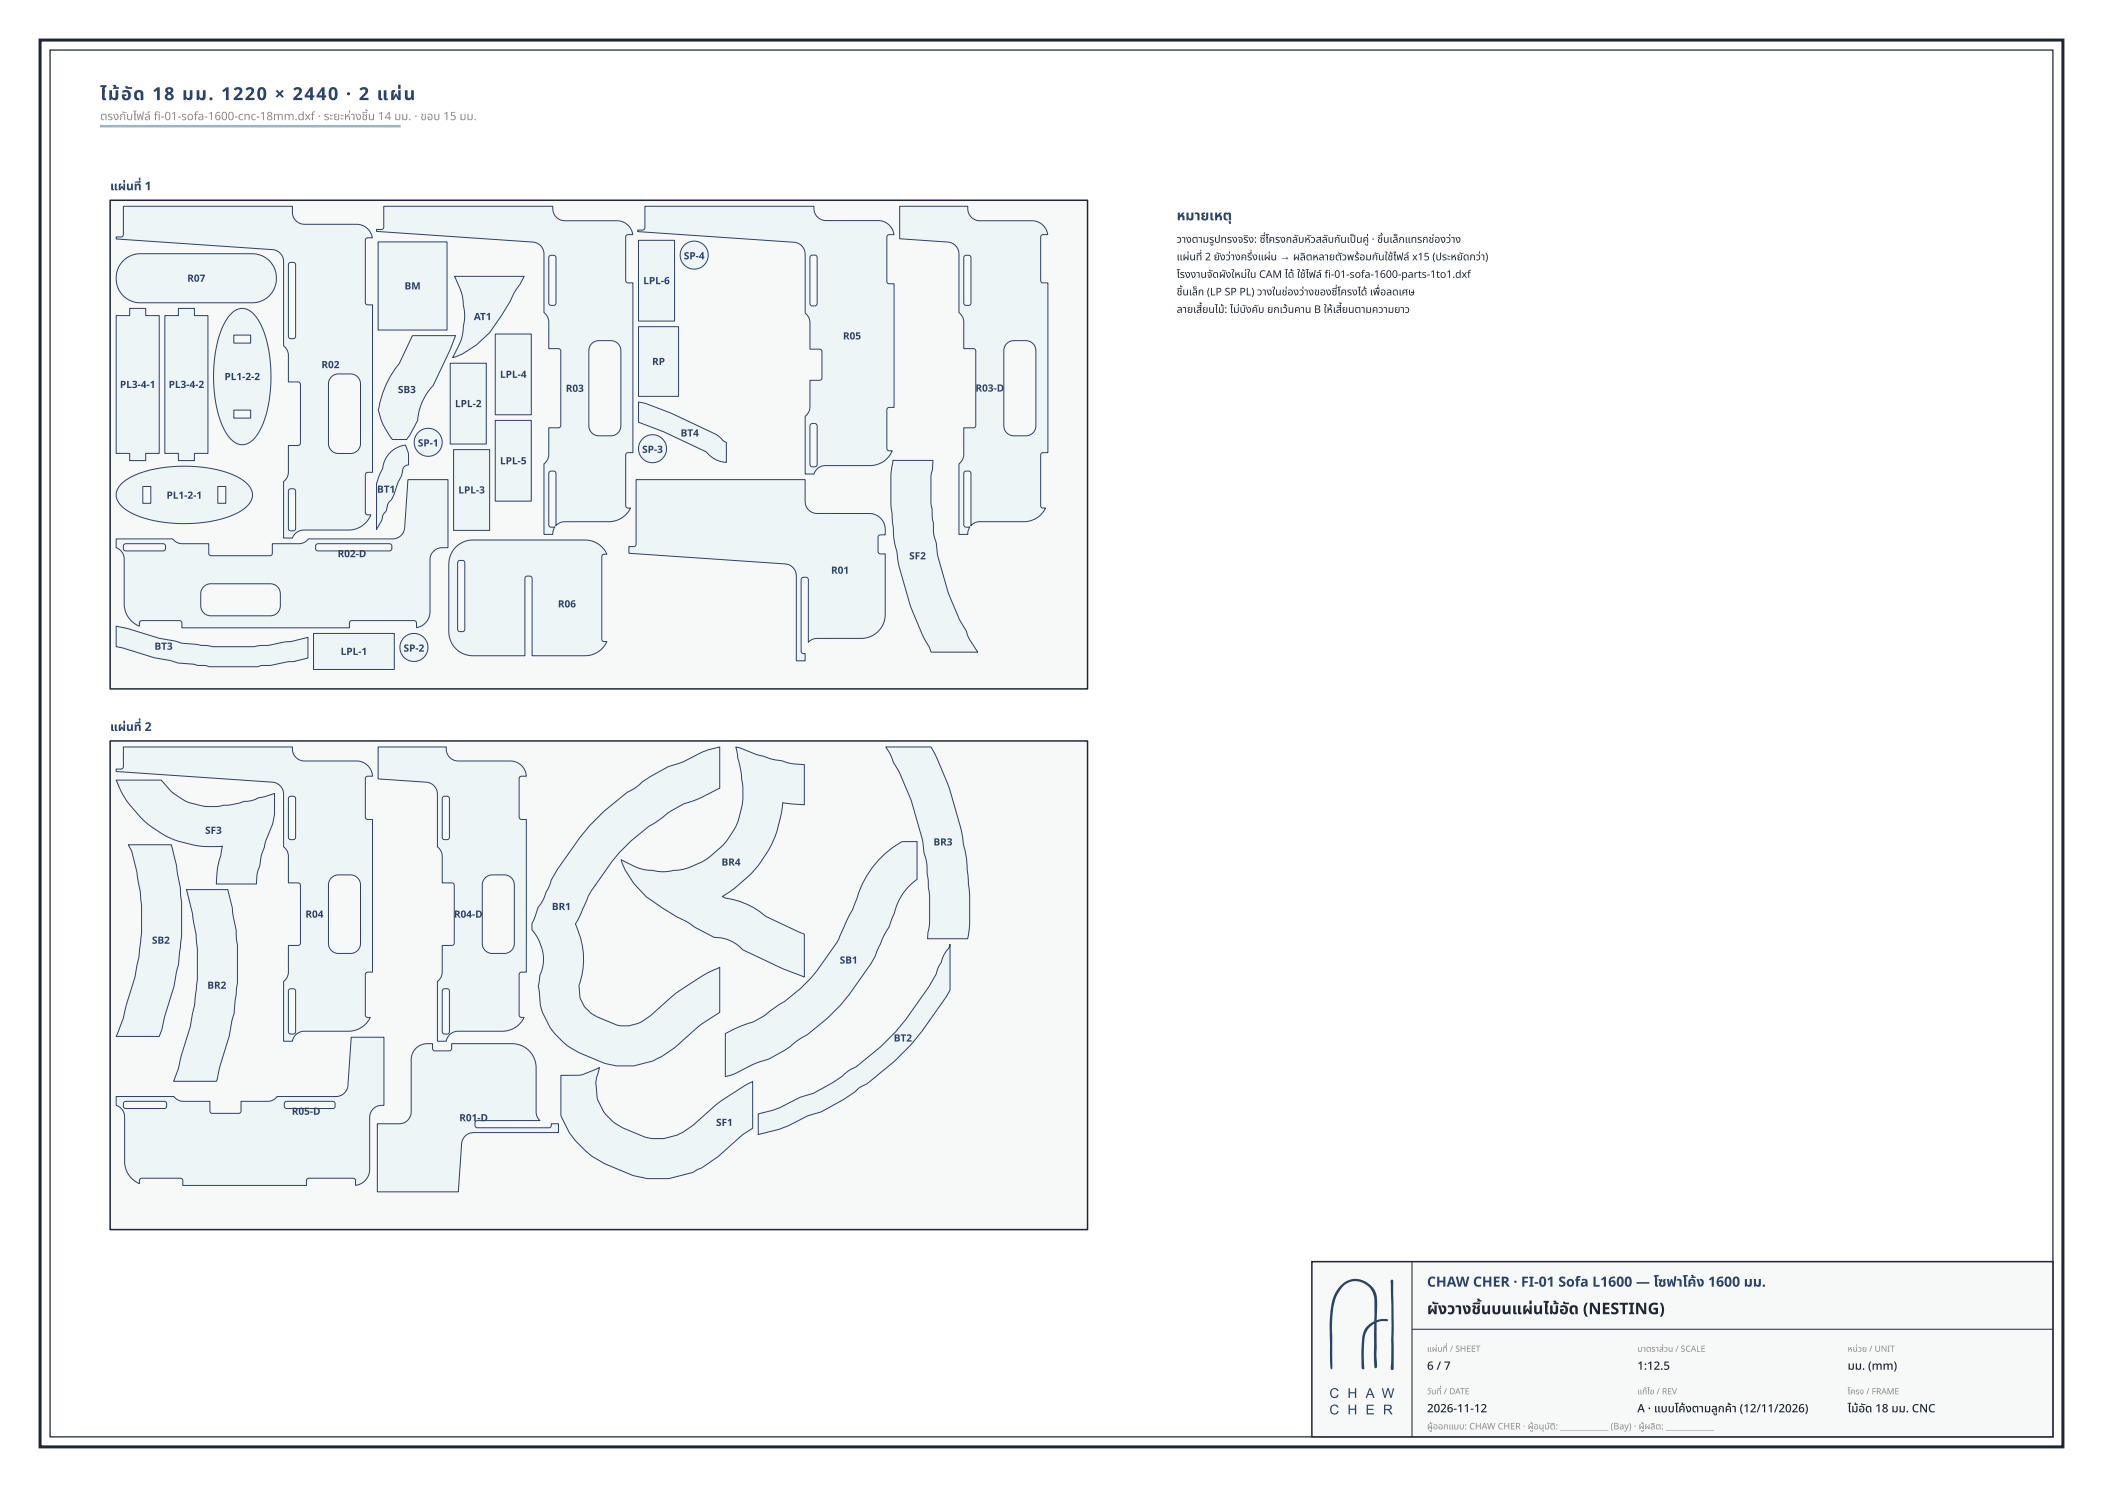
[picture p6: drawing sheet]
<svg xmlns="http://www.w3.org/2000/svg" width="420mm" height="297mm" viewBox="0 0 420 297" stroke-linecap="round" stroke-linejoin="round" font-family="sans-serif">
<path d="M8 8h404v281h-404z" fill="none" stroke="#1e2733" stroke-width=".6"/>
<path d="M10 10h400v277h-400z" fill="none" stroke="#1e2733" stroke-width=".25"/>
<path d="M262 252h148v35h-148z" fill="#f7f8f8"/>
<path d="M262 252h148v35h-148z" fill="none" stroke="#1e2733" stroke-width=".3"/>
<g fill="#2b4368">
<path d="M267.9 256.7a4.3 4.3 0 0 1 4.6-.8 4.3 4.3 0 0 1 2.5 4v3.8a3.3 3.3 0 0 1 2.2-.1v.1a.97 .97 0 0 1-1 .2l-1.3 .3 .1 8a.77 .77 0 0 1-.3 1.1l-.2-.3-.1-1.6v-7a4.2 4.2 0 0 0-2 4.1v4.3a.51 .51 0 0 1-.1 .7h-.2a4.8 4.8 0 0 1-.2-2.5v-2.1a5.2 5.2 0 0 1 1.6-4.4l.5-.4a.56 .56 0 0 0 .5-.8v-2.9a3.8 3.8 0 0 0-1.9-3.9 3.8 3.8 0 0 0-4.3 .4l-.3 .3a10 10 0 0 0-1.9 6.7v9l-.2 .6a1.86 1.86 0 0 1-.3-1.6l-.1-7.6 .4-3.8a7 7 0 0 1 2-3.8z"/>
<path d="M277.8 255.7l.1-.1a.34 .34 0 0 1 .4 .2 .34 .34 0 0 1 0 .4v16.6a.57 .57 0 0 1-.3 .8 .48 .48 0 0 1-.2-.7l.1-8-.2-8.9z"/>
<path d="M265.9 277.5l.4-.2a.79 .79 0 0 1 1 .5l-.2 .1a.65 .65 0 0 0-.9-.3 .65 .65 0 0 0-.3 .9 .59 .59 0 0 0 .6 .5 .59 .59 0 0 0 .6-.5l.3 .1a.91 .91 0 0 1-1.3 .6 .91 .91 0 0 1-.4-1.3z"/>
<path d="M269.3 277.3h.3v.8h1v-.8h.3v1.9h-.3v-.9h-1v.9h-.3z"/>
<path d="M276 277.3h.2l.4 1.6 .5-1.6h.3l.4 1.6 .4-1.6h.3l-.6 1.9h-.2l-.5-1.7-.5 1.7h-.2z"/>
<path d="M265.9 280.8l.4-.2a.79 .79 0 0 1 1 .5l-.2 .1a.65 .65 0 0 0-.9-.3 .65 .65 0 0 0-.3 .9 .59 .59 0 0 0 .6 .5 .59 .59 0 0 0 .6-.5l.3 .1a.91 .91 0 0 1-1.3 .6 .91 .91 0 0 1-.4-1.3z"/>
<path d="M269.3 280.6h.3v.8h1v-.8h.3v1.9h-.3v-.9h-1v.9h-.3z"/>
<path d="M272.9 280.6h1.4v.2h-1.1v.6h1.1v.2h-1.1v.7h1.2v.2h-1.5z"/>
<path d="M273.6 277.5l-.3 .9h.6zM273.5 277.3h.2l.8 1.9h-.2l-.3-.6h-.8l-.2 .6h-.3z"/>
<path d="M276.7 280.8v.6l.9-.1 .1-.4-.2-.1zM276.4 280.6h.9a.54 .54 0 0 1 .7 .4 .54 .54 0 0 1-.6 .6l.7 .9h-.3l-.5-.7-.3-.1h-.3v.8h-.3z"/>
</g>
<path d="M282 252v35M282 265.5h128" fill="none" stroke="#1e2733" stroke-width=".2"/>
<path d="M20 25.2h60" fill="none" stroke="#83b7bf" stroke-width=".5"/>
<path d="M22 40h195.2v97.6h-195.2z" fill-rule="evenodd" fill="#f7f8f8"/>
<path d="M22 40h195.2v97.6h-195.2z" fill="none" stroke="#1e2733" stroke-width=".3"/>
<path d="M24.6 41.2v5.8l-.3 .3h-1.1v.4l31.3 2.2a2.41 2.41 0 0 1 2.1 2.3v16.9a2.37 2.37 0 0 1 1 1.9v5.3h2.1l.3 .4v11.9l-.4 .4h-2v5.3a2.37 2.37 0 0 1-1 1.9v11.3h1.8a2.4 2.4 0 0 1 2.3-1.6h8.9a4.8 4.8 0 0 0 4.5-3.1h-.8l-.3-.4v-7.7l.3-.3 1.1-.1v-33.4h-1.1l-.3-.4v-12.6l.3-.4h1.1a3.2 3.2 0 0 0-3.2-2.7h-10.4a2.42 2.42 0 0 1-2.4-2.4v-1.2zM57.7 97.8l.9-.2 .3 .1 .1 .3v7.6l-.1 .3-.3 .1h-.7l-.3-.4v-7.6zM66.2 75.3a1.98 1.98 0 0 1 1.4-.6h2.4a2 2 0 0 1 2 2v11.9a2 2 0 0 1-2 2h-2.4a2 2 0 0 1-2-2v-11.9a1.94 1.94 0 0 1 .6-1.4zM57.7 52.6l.9-.2 .4 .4v14.4l-.1 .3-.3 .2-.7-.1-.3-.4v-14.3z" fill-rule="evenodd" fill="#eef5f6"/>
<path d="M24.6 41.2h33.8v1.2a2.42 2.42 0 0 0 2.4 2.4h10.4a3.2 3.2 0 0 1 3.2 2.7h-1.1l-.3 .4v12.6l.3 .4h1.1v33.4l-1.1 .1-.3 .3v7.7l.3 .4h.8a4.8 4.8 0 0 1-4.5 3.1h-8.9a2.41 2.41 0 0 0-2.3 1.6h-1.8v-11.3a2.37 2.37 0 0 0 1-1.9v-5.3h2l.4-.4v-11.9l-.3-.4h-2.1v-5.3a2.37 2.37 0 0 0-1-1.9v-16.9a2.41 2.41 0 0 0-2.1-2.3l-31.3-2.2v-.4h1.1l.3-.3zM57.7 52.6l.9-.2 .4 .4v14.4l-.1 .3-.3 .2-.7-.1-.3-.4v-14.3zM66.2 75.3a1.98 1.98 0 0 1 1.4-.6h2.4a2 2 0 0 1 2 2v11.9a2 2 0 0 1-2 2h-2.4a2 2 0 0 1-2-2v-11.9a1.94 1.94 0 0 1 .6-1.4zM57.7 97.8l.9-.2 .3 .1 .1 .3v7.6l-.1 .3-.3 .1h-.7l-.3-.4v-7.6z" fill="none" stroke="#2b4368" stroke-width=".2"/>
<path d="M76.6 41.2v4.3l-.3 .3h-1.1v.4l31.2 2.2a2.38 2.38 0 0 1 2.2 2.2v11.8a2.37 2.37 0 0 1 1 2v5.2h2l.4 .5v14.9l-.4 .4h-2v5.3a2.37 2.37 0 0 1-1 1.9v14.1h1.8v-.6l.4-.9-.9 .1-.3-.4v-10.4l.1-.2 .4-.2h.6l.3 .4v10.5a2.38 2.38 0 0 1 1.7-.8h8.9a4.8 4.8 0 0 0 4.3-2.7l-.7-.1-.2-.4v-10.2l.3-.4h1.1v-33.9h-1l-.4-.4v-8.8l.3-.4h1.1a3.2 3.2 0 0 0-3.2-2.8h-10.4a2.41 2.41 0 0 1-2.4-2.3v-.6zM118.2 68.6a1.98 1.98 0 0 1 1.4-.6h2.4a2 2 0 0 1 2 2.1v14.9a2 2 0 0 1-2 2h-2.4a2.01 2.01 0 0 1-2-2v-14.9a1.99 1.99 0 0 1 .6-1.5zM109.7 51.1l.3-.1h.6l.3 .2 .1 .2v9.2l-.1 .2-.3 .2h-.7l-.3-.5v-9.1z" fill-rule="evenodd" fill="#eef5f6"/>
<path d="M76.6 41.2h33.8a2.48 2.48 0 0 0 1.8 2.8l11 .1a3.2 3.2 0 0 1 3.2 2.8h-1.1l-.3 .4v8.8l.4 .4h1v33.9h-1.1l-.3 .4v10.2l.2 .4 .7 .1a4.8 4.8 0 0 1-4.3 2.7h-8.9a2.43 2.43 0 0 0-1.7 .8v-10.5l-.3-.4h-.6l-.4 .2-.1 .2v10.4l.3 .4 .9-.1-.4 .9v.6h-1.8v-14.1a2.37 2.37 0 0 0 1-1.9v-5.3h2l.4-.4v-14.9l-.4-.5h-2v-5.4a2.39 2.39 0 0 0-1-1.8v-11.8a2.4 2.4 0 0 0-2.2-2.2l-31.2-2.2v-.4h1.1l.3-.3zM109.7 51.1l.3-.1h.6l.3 .2 .1 .2v9.2l-.1 .2-.3 .2h-.7l-.3-.5v-9.1zM118.2 68.6a1.98 1.98 0 0 1 1.4-.6h2.4a2 2 0 0 1 2 2.1v14.9a2 2 0 0 1-2 2h-2.4a2.01 2.01 0 0 1-2-2v-14.9a1.99 1.99 0 0 1 .6-1.5z" fill="none" stroke="#2b4368" stroke-width=".2"/>
<path d="M128.8 41.2v4.4l-.4 .3-1 .1v.3l31.2 2.1a2.4 2.4 0 0 1 2.2 2.4v11.7a2.37 2.37 0 0 1 1 2v5.2l2 .1 .4 .4-.1 5.5-.4 .3h-1.9v5.4a2.39 2.39 0 0 1-1 1.8v11.5h1.8l.3-.7 .5-.5 1.2-.5h9.2a4.8 4.8 0 0 0 4.4-3h-.8l-.3-.4v-7.8l.4-.4h1.1v-24.7h-1.1l-.4-.4v-9l.4-.4h1a3.2 3.2 0 0 0-3.1-2.8h-10.4a2.46 2.46 0 0 1-2.4-2.9zM161.9 84.7l.9-.1 .4 .4v7.8l-.4 .4h-.7l-.3-.4v-7.8zM161.9 51.1l.2-.1h.7l.3 .1 .1 .3v9.3l-.1 .2-.4 .2h-.7l-.2-.4v-9.3z" fill-rule="evenodd" fill="#eef5f6"/>
<path d="M128.8 41.2h33.8a2.46 2.46 0 0 0 2.4 2.9h10.4a3.2 3.2 0 0 1 3.1 2.8h-1l-.4 .4v9l.4 .4h1.1v24.7h-1.1l-.4 .4v7.8l.3 .4h.8a4.8 4.8 0 0 1-4.4 3h-9.2l-1.2 .5-.5 .5-.3 .7h-1.8v-11.5a2.37 2.37 0 0 0 1-2v-5.2h1.9l.5-.5v-5.3l-.4-.4-2-.1v-5.4a2.39 2.39 0 0 0-1-1.8v-11.7a2.41 2.41 0 0 0-2.2-2.4l-31.2-2.1v-.3l1-.1 .4-.3zM161.9 51.1l.2-.1h.7l.3 .1 .1 .3v9.3l-.1 .2-.4 .2h-.7l-.2-.4v-9.3zM161.9 84.7l.9-.1 .4 .4v7.8l-.4 .4h-.7l-.3-.4v-7.8z" fill="none" stroke="#2b4368" stroke-width=".2"/>
<path d="M23.2 107.6v1.8a2.43 2.43 0 0 1 1.6 2.3v9a4.8 4.8 0 0 0 3 4.4l.1-.8 .4-.3h7.5h.3l.2 .3v1.1h33.5v-1.1l.5-.3h12.4l.4 .3 .1 1.1a3.2 3.2 0 0 0 2.7-3.2v-10.4a2.4 2.4 0 0 1 2.4-2.4h1.2v-13.6h-8l-.7 9.6a2.41 2.41 0 0 1-2.4 2.2h-16.8a2.37 2.37 0 0 1-1.9 1h-5.3v2l-.4 .4h-11.9l-.4-.3v-2.1h-5.3a2.37 2.37 0 0 1-1.9-1zM24.8 108.7l7.8-.1 .4 .4v.7l-.4 .3h-7.6l-.4-.4v-.6zM40.7 117.2l.6-.5 .8-.1h11.9a2.01 2.01 0 0 1 2 2v2.4a2.01 2.01 0 0 1-2 2h-11.9a2.01 2.01 0 0 1-2-2v-2.4a1.96 1.96 0 0 1 .6-1.4zM63.2 108.7l.3-.1h14.3l.4 .3 .1 .7-.5 .4h-14.4l-.4-.3v-.7z" fill-rule="evenodd" fill="#eef5f6"/>
<path d="M23.2 107.6h11.3a2.37 2.37 0 0 0 1.9 1h5.3v2.1l.4 .3h11.9l.4-.4v-2h5.3a2.37 2.37 0 0 0 1.9-1h16.8a2.41 2.41 0 0 0 2.4-2.2l.7-9.6h8v13.6h-1.2a2.4 2.4 0 0 0-2.4 2.4v10.4a3.2 3.2 0 0 1-2.7 3.2l-.1-1.1-.4-.3h-12.4l-.5 .3v1.1h-33.5v-1.1l-.2-.3h-.3h-7.5l-.4 .3-.1 .8a4.8 4.8 0 0 1-3-4.4v-9a2.41 2.41 0 0 0-1.6-2.3zM24.8 108.7l7.8-.1 .4 .4v.7l-.4 .3h-7.6l-.4-.4v-.6zM40.7 117.2l.6-.5 .8-.1h11.9a2.01 2.01 0 0 1 2 2v2.4a2.01 2.01 0 0 1-2 2h-11.9a2.01 2.01 0 0 1-2-2v-2.4a1.96 1.96 0 0 1 .6-1.4zM63.2 108.7l.3-.1h14.3l.4 .3 .1 .7-.5 .4h-14.4l-.4-.3v-.7z" fill="none" stroke="#2b4368" stroke-width=".2"/>
<path d="M127 95.8h33.8v4.4a2.39 2.39 0 0 0 2.4 2.4h10.6a3.2 3.2 0 0 1 3 3.1v1.1h-1l-.4 .4v3.1l.3 .3h1.1v12.1a4.8 4.8 0 0 1-4.7 4.8h-9a2.38 2.38 0 0 0-1.7 .8v-12.6l-.2-.4h-.7l-.4 .2-.1 .2v14.4l.2 .4h.6v1.5h-1.8v-17.1a2.39 2.39 0 0 0-2.2-2.3l-31.2-2.1v-1.3l1.2-.1 .2-.4z" fill-rule="evenodd" fill="#eef5f6"/>
<path d="M127 95.8h33.8v4.4a2.39 2.39 0 0 0 2.4 2.4h10.6a3.2 3.2 0 0 1 3 3.1v1.1h-1l-.4 .4v3.1l.3 .3h1.1v12.1a4.8 4.8 0 0 1-4.7 4.8h-9a2.38 2.38 0 0 0-1.7 .8v-12.6l-.2-.4h-.7l-.4 .2-.1 .2v14.4l.2 .4h.6v1.5h-1.8v-17.1a2.39 2.39 0 0 0-2.2-2.3l-31.2-2.1v-1.3l1.2-.1 .2-.4z" fill="none" stroke="#2b4368" stroke-width=".2"/>
<path d="M179.7 41.2v6.5l9.6 .7a2.41 2.41 0 0 1 2.2 2.3v11.7a2.37 2.37 0 0 1 1 2v5.2h2l.4 .5v14.9l-.4 .4h-2v5.3a2.37 2.37 0 0 1-1 1.9v14.1h1.8v-.6l.4-.9-.9 .1-.3-.5v-10.3l.2-.3 .2-.1h.7l.3 .4v10.5a2.42 2.42 0 0 1 1.8-.8h8.8a4.8 4.8 0 0 0 4.3-2.7l-.7-.1-.3-.4v-10.2l.4-.4h1.1v-33.9h-1.1l-.4-.4v-8.8l.4-.4h1a3.2 3.2 0 0 0-3.1-2.8h-10.4a2.41 2.41 0 0 1-2.4-2.3v-.6zM201 68.6a1.98 1.98 0 0 1 1.5-.6h2.4a2 2 0 0 1 2 2.1v14.9a2 2 0 0 1-2 2h-2.4a2.01 2.01 0 0 1-2-2v-14.9a1.99 1.99 0 0 1 .5-1.5zM192.6 51.1l.2-.1h.8l.3 .4v9.2l-.1 .2-.3 .2h-.8l-.2-.5v-9.1z" fill-rule="evenodd" fill="#eef5f6"/>
<path d="M179.7 41.2h13.6a2.56 2.56 0 0 0 .9 2.4l.8 .4 .7 .1h10.4a3.2 3.2 0 0 1 3.1 2.8h-1l-.4 .4v8.8l.4 .4h1.1v33.9h-1.1l-.4 .4v10.2l.3 .4 .7 .1a4.8 4.8 0 0 1-4.3 2.7h-8.8a2.48 2.48 0 0 0-1.8 .8v-10.5l-.3-.4h-.7l-.2 .1-.2 .3v10.3l.3 .5 .9-.1-.4 .9v.6h-1.8v-14.1a2.37 2.37 0 0 0 1-1.9v-5.3h2l.4-.4v-14.9l-.4-.5h-2v-5.4a2.39 2.39 0 0 0-1-1.8v-11.7a2.41 2.41 0 0 0-2.2-2.3l-9.6-.7zM192.6 51.1l.2-.1h.8l.3 .4v9.2l-.1 .2-.3 .2h-.8l-.2-.5v-9.1zM201 68.6a1.98 1.98 0 0 1 1.5-.6h2.4a2 2 0 0 1 2 2.1v14.9a2 2 0 0 1-2 2h-2.4a2.01 2.01 0 0 1-2-2v-14.9a1.99 1.99 0 0 1 .5-1.5z" fill="none" stroke="#2b4368" stroke-width=".2"/>
<path d="M91 109.3a4.8 4.8 0 0 0-1.4 3.3v13.6a4.8 4.8 0 0 0 4.8 4.8h10.4v-15.5l.2-.3 .3-.1h.7l.3 .4v15.5h10.5a4.8 4.8 0 0 0 4.4-2.9h-.7l-.3-.4v-16.5l.3-.5h.7a4.8 4.8 0 0 0-4.4-2.8h-22.4a4.7 4.7 0 0 0-3.4 1.4zM91.5 112.1l.3-.2h.7l.3 .5v13.3l-.1 .3-.3 .2-.7-.1-.3-.4v-13.3z" fill-rule="evenodd" fill="#eef5f6"/>
<path d="M91 109.3a4.7 4.7 0 0 1 3.4-1.4h22.4a4.8 4.8 0 0 1 4.4 2.8h-.7l-.3 .5v16.5l.3 .4h.7a4.8 4.8 0 0 1-4.4 2.9h-10.5v-15.5l-.5-.4h-.7l-.3 .4v15.5h-10.4a4.8 4.8 0 0 1-4.8-4.8v-13.6a4.8 4.8 0 0 1 1.4-3.3zM91.5 112.1l.3-.2h.7l.3 .5v13.3l-.1 .3-.3 .2-.7-.1-.3-.4v-13.3z" fill="none" stroke="#2b4368" stroke-width=".2"/>
<path d="M178.3 92h8l-.1 1.9-.3 1.4v5l.3 1.3v1.9l.2 .9 .1 2.6a9.9 9.9 0 0 1 .7 3.9l.1 .3a56.4 56.4 0 0 0 4.3 12.4l1.4 2.5 .7 1.7 1.6 2.5h-9.3l-.4-1-1.4-2.4-2.2-5.4-2.6-9.1a11.5 11.5 0 0 0-.7-3.6l-.8-8.2v-5.5z" fill-rule="evenodd" fill="#eef5f6"/>
<path d="M178.3 92h8l-.1 1.9-.3 1.4v5l.3 1.3v1.9l.2 .9 .1 2.6a9.9 9.9 0 0 1 .7 3.9l.1 .3a56.4 56.4 0 0 0 4.3 12.4l1.4 2.5 .7 1.7 1.6 2.5h-9.3l-.4-1-1.4-2.4-2.2-5.4-2.6-9.1a11.5 11.5 0 0 0-.7-3.6l-.8-8.2v-5.5z" fill="none" stroke="#2b4368" stroke-width=".2"/>
<path d="M24.6 52.1a4.8 4.8 0 0 1 3.4-1.4h22.4a4.9 4.9 0 0 1 4.8 4.9 4.9 4.9 0 0 1-4.8 4.9h-22.4a4.9 4.9 0 0 1-4.5-3.1 4.9 4.9 0 0 1 1.1-5.3z" fill-rule="evenodd" fill="#eef5f6"/>
<path d="M24.6 52.1a4.8 4.8 0 0 1 3.4-1.4h22.4a4.9 4.9 0 0 1 4.8 4.9 4.9 4.9 0 0 1-4.8 4.9h-22.4a4.9 4.9 0 0 1-4.5-3.1 4.9 4.9 0 0 1 1.1-5.3z" fill="none" stroke="#2b4368" stroke-width=".2"/>
<path d="M23.2 63h2.7v-1.4h3.2v1.4h2.7v27.6h-2.7v1.4h-3.2v-1.4h-2.7z" fill-rule="evenodd" fill="#eef5f6"/>
<path d="M23.2 63h2.7v-1.4h3.2v1.4h2.7v27.6h-2.7v1.4h-3.2v-1.4h-2.7z" fill="none" stroke="#2b4368" stroke-width=".2"/>
<path d="M32.9 63h2.7v-1.4h3.2v1.4h2.7v27.6h-2.7v1.4h-3.2v-1.4h-2.7z" fill-rule="evenodd" fill="#eef5f6"/>
<path d="M32.9 63h2.7v-1.4h3.2v1.4h2.7v27.6h-2.7v1.4h-3.2v-1.4h-2.7z" fill="none" stroke="#2b4368" stroke-width=".2"/>
<path d="M75.5 48.3h13.8v17.6h-13.8z" fill-rule="evenodd" fill="#eef5f6"/>
<path d="M75.5 48.3h13.8v17.6h-13.8z" fill="none" stroke="#2b4368" stroke-width=".2"/>
<path d="M24.4 96.5a2.93 2.93 0 0 0 .1 4.8 16.9 16.9 0 0 0 9.3 3.1 24.1 24.1 0 0 0 14.5-2.5 3.5 3.5 0 0 0 2-3.8 6.4 6.4 0 0 0-4.1-3.4 27.8 27.8 0 0 0-19.9 .5zM43.5 97.2h1.6v3.3h-1.6zM28.5 97.2h1.6v3.3h-1.6z" fill-rule="evenodd" fill="#eef5f6"/>
<path d="M24.4 96.5a15.7 15.7 0 0 1 8.8-3.2 25.2 25.2 0 0 1 14.7 2.2 3.7 3.7 0 0 1 2.4 4.1 7.2 7.2 0 0 1-4.9 3.7 28.2 28.2 0 0 1-18.9-.7 4.9 4.9 0 0 1-3.3-3.6l.3-1.3zM28.5 97.2h1.6v3.3h-1.6zM43.5 97.2h1.6v3.3h-1.6z" fill="none" stroke="#2b4368" stroke-width=".2"/>
<path d="M46.2 62.6a15.4 15.4 0 0 0-3.3 9 24.9 24.9 0 0 0 2.2 14.7 4 4 0 0 0 3.4 2.5 5 5 0 0 0 3.6-3.3 27.7 27.7 0 0 0 0-20.6 4.8 4.8 0 0 0-3.7-3.3 3.1 3.1 0 0 0-2.2 1zM46.7 66.9h3.4v1.6h-3.4zM46.7 81.9h3.4v1.6h-3.4z" fill-rule="evenodd" fill="#eef5f6"/>
<path d="M46.2 62.6a2.94 2.94 0 0 1 4.8 .5 18 18 0 0 1 3.1 10.1 23.4 23.4 0 0 1-2.7 13.5 3.5 3.5 0 0 1-3.7 2 6.3 6.3 0 0 1-3.5-4.1 28.3 28.3 0 0 1 .3-19.5l.8-1.4zM46.7 66.9h3.4v1.6h-3.4zM46.7 81.9h3.4v1.6h-3.4z" fill="none" stroke="#2b4368" stroke-width=".2"/>
<path d="M82.4 67h8.6l-1 2.7-3.5 7.3a11.1 11.1 0 0 0-3.1 7l-1.5 2.8-.7 1h-2.8l-1.6-2.4a11.4 11.4 0 0 1-1.3-3.6l.2-.3a18.7 18.7 0 0 1 4-8.9z" fill-rule="evenodd" fill="#eef5f6"/>
<path d="M82.4 67h8.6l-1 2.7-3.5 7.3a11.1 11.1 0 0 0-3.1 7l-1.5 2.8-.7 1h-2.8l-1.6-2.4a11.4 11.4 0 0 1-1.3-3.6l.2-.3a18.7 18.7 0 0 1 4-8.9z" fill="none" stroke="#2b4368" stroke-width=".2"/>
<path d="M23.2 125.1l2.4 .5 6.2 1.9 2.9 .5 1.6 .5 5.1 .4 1 .3h8.4l1.1-.3a14.3 14.3 0 0 0 5.2-.7h1l3.4-.9v4.1l-2.8 .7-1.2 .1-3.5 .7h-1.9l-.6 .3h-9.7l-.8-.3h-1.5l-.8-.2-3.3-.3-1.4-.5-3.2-.5-6.2-2-1.4-.2z" fill-rule="evenodd" fill="#eef5f6"/>
<path d="M23.2 125.1l2.4 .5 6.2 1.9 2.9 .5 1.6 .5 5.1 .4 1 .3h8.4l1.1-.3a14.3 14.3 0 0 0 5.2-.7h1l3.4-.9v4.1l-2.8 .7-1.2 .1-3.5 .7h-1.9l-.6 .3h-9.7l-.8-.3h-1.5l-.8-.2-3.3-.3-1.4-.5-3.2-.5-6.2-2-1.4-.2z" fill="none" stroke="#2b4368" stroke-width=".2"/>
<path d="M90.8 55.2h13.9l-4.6 7.9a17.4 17.4 0 0 1-9.7 8.3l1.4-2.7a18.4 18.4 0 0 0 .6-9.4l-.4-1.4z" fill-rule="evenodd" fill="#eef5f6"/>
<path d="M90.8 55.2h13.9l-4.6 7.9a17.4 17.4 0 0 1-9.7 8.3l1.4-2.7a18.4 18.4 0 0 0 .6-9.4l-.4-1.4z" fill="none" stroke="#2b4368" stroke-width=".2"/>
<path d="M62.6 126.5h16.1v7.2h-16.1z" fill-rule="evenodd" fill="#eef5f6"/>
<path d="M62.6 126.5h16.1v7.2h-16.1z" fill="none" stroke="#2b4368" stroke-width=".2"/>
<path d="M89.9 72.5h7.2v16.2h-7.2z" fill-rule="evenodd" fill="#eef5f6"/>
<path d="M89.9 72.5h7.2v16.2h-7.2z" fill="none" stroke="#2b4368" stroke-width=".2"/>
<path d="M90.6 89.8h7.2v16.1h-7.2z" fill-rule="evenodd" fill="#eef5f6"/>
<path d="M90.6 89.8h7.2v16.1h-7.2z" fill="none" stroke="#2b4368" stroke-width=".2"/>
<path d="M98.9 66.7h7.2v16.1h-7.2z" fill-rule="evenodd" fill="#eef5f6"/>
<path d="M98.9 66.7h7.2v16.1h-7.2z" fill="none" stroke="#2b4368" stroke-width=".2"/>
<path d="M98.9 84h7.2v16.1h-7.2z" fill-rule="evenodd" fill="#eef5f6"/>
<path d="M98.9 84h7.2v16.1h-7.2z" fill="none" stroke="#2b4368" stroke-width=".2"/>
<path d="M127.5 48h7.2v16.1h-7.2z" fill-rule="evenodd" fill="#eef5f6"/>
<path d="M127.5 48h7.2v16.1h-7.2z" fill="none" stroke="#2b4368" stroke-width=".2"/>
<path d="M127.5 65.3h8v13.9h-8z" fill-rule="evenodd" fill="#eef5f6"/>
<path d="M127.5 65.3h8v13.9h-8z" fill="none" stroke="#2b4368" stroke-width=".2"/>
<path d="M127.5 80.3l1.4 .3 5.1 1.9 9.1 4.3 1.3 1.2 .7 .3v4a5.7 5.7 0 0 1-4.1-2.1l-8.5-4-5-1.8z" fill-rule="evenodd" fill="#eef5f6"/>
<path d="M127.5 80.3l1.4 .3 5.1 1.9 9.1 4.3 1.3 1.2 .7 .3v4a5.7 5.7 0 0 1-4.1-2.1l-8.5-4-5-1.8z" fill="none" stroke="#2b4368" stroke-width=".2"/>
<path d="M77.8 90.5a5.2 5.2 0 0 1 3.2-1.6l.6 1.7v2.3a1.26 1.26 0 0 0-1.2 1.4l-.3 .8-.7 1.4-.7 2.4-.5 .8-.7 .9-.4 1.4-.6 .8-.2 1.1-1.1 1.8v-9.1l.6-1.8a5.6 5.6 0 0 0 .9-2.5l.5-1z" fill-rule="evenodd" fill="#eef5f6"/>
<path d="M77.8 90.5a5.2 5.2 0 0 1 3.2-1.6l.6 1.7v2.3a1.26 1.26 0 0 0-1.2 1.4l-.3 .8-.7 1.4-.7 2.4-.5 .8-.7 .9-.4 1.4-.6 .8-.2 1.1-1.1 1.8v-9.1l.6-1.8a5.6 5.6 0 0 0 .9-2.5l.5-1z" fill="none" stroke="#2b4368" stroke-width=".2"/>
<circle cx="85.5" cy="88.4" r="2.8" fill="#eef5f6"/>
<circle cx="85.5" cy="88.4" r="2.8" fill="none" stroke="#2b4368" stroke-width=".2"/>
<circle cx="82.7" cy="129.3" r="2.8" fill="#eef5f6"/>
<circle cx="82.7" cy="129.3" r="2.8" fill="none" stroke="#2b4368" stroke-width=".2"/>
<circle cx="130.3" cy="89.6" r="2.8" fill="#eef5f6"/>
<circle cx="130.3" cy="89.6" r="2.8" fill="none" stroke="#2b4368" stroke-width=".2"/>
<circle cx="138.6" cy="51" r="2.8" fill="#eef5f6"/>
<circle cx="138.6" cy="51" r="2.8" fill="none" stroke="#2b4368" stroke-width=".2"/>
<path d="M22 148h195.2v97.6h-195.2z" fill-rule="evenodd" fill="#f7f8f8"/>
<path d="M22 148h195.2v97.6h-195.2z" fill="none" stroke="#1e2733" stroke-width=".3"/>
<path d="M24.6 149.2v4.1l-.4 .3h-1v.5l31.2 2.1a2.41 2.41 0 0 1 2.2 2.4v10.5a2.37 2.37 0 0 1 1 2v5.2l2 .1 .4 .4v11.6l-.4 .4h-2v5.3a2.37 2.37 0 0 1-1 1.9v12h1.8a2.39 2.39 0 0 1 2.4-2h8.8a4.8 4.8 0 0 0 4.3-2.8h-.7l-.2-.4v-8.2l.3-.4h1.1v-30.5h-1.1l-.3-.4v-7.9l.4-.4h1a3.2 3.2 0 0 0-3.2-3h-10.4a2.45 2.45 0 0 1-2.4-2.8zM57.7 197.6l.3-.1h.7l.3 .4v8.2l-.1 .3-.3 .1h-.8l-.2-.4v-8.2zM66 175.5l.2-.1a1.94 1.94 0 0 1 1.4-.7h2.4a2.01 2.01 0 0 1 2 2.1v11.6a2 2 0 0 1-2 2h-2.4a2 2 0 0 1-2-2v-11.6l.1-.8zM57.7 159.2l.4-.2h.5l.4 .4v7.9l-.3 .4h-.8l-.3-.4v-7.9z" fill-rule="evenodd" fill="#eef5f6"/>
<path d="M24.6 149.2h33.8a2.45 2.45 0 0 0 2.4 2.8h10.4a3.2 3.2 0 0 1 3.2 3h-1l-.4 .4v7.9l.3 .4h1.1v30.5h-1.1l-.3 .4v8.2l.2 .4h.7a4.8 4.8 0 0 1-4.3 2.8h-8.8a2.39 2.39 0 0 0-2.4 2h-1.8v-12a2.37 2.37 0 0 0 1-1.9v-5.3h2l.4-.4v-11.6l-.4-.4-2-.1v-5.2a2.37 2.37 0 0 0-1-2v-10.5a2.39 2.39 0 0 0-2.2-2.4l-31.2-2.1v-.5h1l.4-.3zM57.7 159.2l.4-.2h.5l.4 .4v7.9l-.3 .4h-.8l-.3-.4v-7.9zM66 175.5l.2-.1a1.94 1.94 0 0 1 1.4-.7h2.4a2.01 2.01 0 0 1 2 2.1v11.6a2 2 0 0 1-2 2h-2.4a2 2 0 0 1-2-2v-11.6l.1-.8zM57.7 197.6l.3-.1h.7l.3 .4v8.2l-.1 .3-.3 .1h-.8l-.2-.4v-8.2z" fill="none" stroke="#2b4368" stroke-width=".2"/>
<path d="M23.2 219v1.8a2.43 2.43 0 0 1 1.7 2.3v9a4.8 4.8 0 0 0 2.9 4.3l.1-.7 .4-.4h7.7l.5 .4v1.1h24.7v-1.1l.3-.3 9-.1 .5 .4v1.1a3.2 3.2 0 0 0 2.8-3.2v-10.4a2.38 2.38 0 0 1 2.3-2.4h.6v-13.6h-6.6l-.6 9.7a2.41 2.41 0 0 1-2.4 2.1h-11.8a2.37 2.37 0 0 1-1.9 1h-5.3v2l-.4 .4h-5.4l-.4-.5v-1.9h-5.3a2.37 2.37 0 0 1-1.9-1zM24.8 220.1l8-.1 .4 .3 .1 .7-.1 .2-.3 .2h-7.9l-.4-.4v-.7zM56.9 220.2l.3-.2h9.3l.4 .3v.7l-.1 .2-.3 .2h-9.3l-.4-.3z" fill-rule="evenodd" fill="#eef5f6"/>
<path d="M23.2 219h11.5a2.37 2.37 0 0 0 1.9 1h5.3v1.9l.4 .5h5.4l.4-.4v-2h5.3a2.37 2.37 0 0 0 1.9-1h11.8a2.38 2.38 0 0 0 2.4-2.1l.6-9.7h6.6v13.6a2.47 2.47 0 0 0-2.9 2.2v10.6a3.2 3.2 0 0 1-2.8 3.2v-1.1l-.5-.4-9 .1-.3 .3v1.1h-24.7v-1.1l-.5-.4h-7.7l-.4 .4-.1 .7a4.8 4.8 0 0 1-2.9-4.3v-9a2.43 2.43 0 0 0-1.7-2.3zM24.8 220.1l8-.1 .4 .3 .1 .7-.1 .2-.3 .2h-7.9l-.4-.4v-.7zM56.9 220.2l.3-.2h9.3l.4 .3v.7l-.1 .2-.3 .2h-9.3l-.4-.3z" fill="none" stroke="#2b4368" stroke-width=".2"/>
<path d="M75.5 149.2v6.4l9.7 .6a2.41 2.41 0 0 1 2.2 2.4v10.5a2.37 2.37 0 0 1 .9 2v5.2l2 .1 .4 .4v11.6l-.4 .4h-2v5.3a2.37 2.37 0 0 1-.9 1.9v12h1.7a2.39 2.39 0 0 1 2.4-2h8.9a4.8 4.8 0 0 0 4.3-2.8h-.8l-.2-.4v-8.2l.3-.4h1.1v-30.5h-1.1l-.3-.4v-7.9l.4-.4h1a3.2 3.2 0 0 0-3.2-3h-10.4a2.44 2.44 0 0 1-2.4-2.8zM88.4 197.6l.3-.1h.7l.4 .4v8.2l-.2 .3-.3 .1h-.7l-.3-.4v-8.2zM96.8 175.5l.1-.1a1.94 1.94 0 0 1 1.4-.7h2.4a2.01 2.01 0 0 1 2 2.1v11.6a2 2 0 0 1-2 2h-2.4a2 2 0 0 1-2-2v-11.6l.2-.8zM88.4 159.2l.9-.2 .5 .4v7.9l-.4 .4h-.8l-.3-.4v-7.9z" fill-rule="evenodd" fill="#eef5f6"/>
<path d="M75.5 149.2h13.6a2.45 2.45 0 0 0 2.4 2.8h10.4a3.2 3.2 0 0 1 3.2 3h-1l-.4 .4v7.9l.3 .4h1.1v30.5h-1.1l-.3 .4v8.2l.2 .4h.8a4.8 4.8 0 0 1-4.3 2.8h-8.9a2.39 2.39 0 0 0-2.4 2h-1.7v-12a2.37 2.37 0 0 0 .9-1.9v-5.3h2l.4-.4v-11.6l-.4-.4-2-.1v-5.2a2.37 2.37 0 0 0-.9-2v-10.5a2.4 2.4 0 0 0-2.2-2.4l-9.7-.6zM88.4 159.2l.9-.2 .5 .4v7.9l-.4 .4h-.8l-.3-.4v-7.9zM96.8 175.5l.1-.1a1.94 1.94 0 0 1 1.4-.7h2.4a2.01 2.01 0 0 1 2 2.1v11.6a2 2 0 0 1-2 2h-2.4a2 2 0 0 1-2-2v-11.6l.2-.8zM88.4 197.6l.3-.1h.7l.4 .4v8.2l-.2 .3-.3 .1h-.7l-.3-.4v-8.2z" fill="none" stroke="#2b4368" stroke-width=".2"/>
<path d="M120.6 162l4.7-3.8 1.3-.7 1.2-.9a22.5 22.5 0 0 1 8.4-4.3l.4-.2a20.5 20.5 0 0 1 7.1-2.9v8.3l-.3 .1a25.8 25.8 0 0 1-6.8 2.9l-3.3 1.9a15.6 15.6 0 0 1-3.7 2.6l-3.6 3a47.9 47.9 0 0 0-8.5 11l-1.4 3.4-1.2 2.2a16.1 16.1 0 0 1 .7 12.4 6 6 0 0 0 3.6 6.1l4 1.6a7.5 7.5 0 0 0 6.7-1.8 48.8 48.8 0 0 1 11.5-8.7l2.3-1v9l-3.9 2.6-5 4.4a15.4 15.4 0 0 1-14 3.2l-5.2-2.1a13.8 13.8 0 0 1-8-12.8l-.1-.5 .1-.5a4.8 4.8 0 0 1 .6-2.6 9.1 9.1 0 0 0-2-8.2v-1.2l.6-1.4a13.1 13.1 0 0 1 1.9-3.9l1.4-3.4a57.6 57.6 0 0 1 10.5-13.8z" fill-rule="evenodd" fill="#eef5f6"/>
<path d="M120.6 162l4.7-3.8 1.3-.7 1.2-.9a22.5 22.5 0 0 1 8.4-4.3l.4-.2a20.5 20.5 0 0 1 7.1-2.9v8.3l-.3 .1a25.8 25.8 0 0 1-6.8 2.9l-3.3 1.9a15.6 15.6 0 0 1-3.7 2.6l-3.6 3a47.9 47.9 0 0 0-8.5 11l-1.4 3.4-1.2 2.2a16.1 16.1 0 0 1 .7 12.4 6 6 0 0 0 3.6 6.1l4 1.6a7.5 7.5 0 0 0 6.7-1.8 48.8 48.8 0 0 1 11.5-8.7l2.3-1v9l-3.9 2.6-5 4.4a15.4 15.4 0 0 1-14 3.2l-5.2-2.1a13.8 13.8 0 0 1-8-12.8l-.1-.5 .1-.5a4.8 4.8 0 0 1 .6-2.6 9.1 9.1 0 0 0-2-8.2v-1.2l.6-1.4a13.1 13.1 0 0 1 1.9-3.9l1.4-3.4a57.6 57.6 0 0 1 10.5-13.8z" fill="none" stroke="#2b4368" stroke-width=".2"/>
<path d="M83 209.4a3.3 3.3 0 0 1 2.2-.9h1.2v1l.4 .4h3.1l.3-.4v-1h12.1a4.8 4.8 0 0 1 4.8 4.6v9.1a2.33 2.33 0 0 0 .7 1.6h-12.5l-.4 .3v.7l.1 .3 .3 .2h14.3l.4-.3 .1-.5h1.4v1.7h-16.9a2.4 2.4 0 0 0-2.4 2.2l-.7 9.7h-16.1v-13.6h4.3a2.41 2.41 0 0 0 2.4-2.4v-10.4a3.2 3.2 0 0 1 .9-2.3z" fill-rule="evenodd" fill="#eef5f6"/>
<path d="M83 209.4a3.3 3.3 0 0 1 2.2-.9h1.2v1l.4 .4h3.1l.3-.4v-1h12.1a4.8 4.8 0 0 1 4.8 4.6v9.1a2.33 2.33 0 0 0 .7 1.6h-12.5l-.4 .3v.7l.1 .3 .3 .2h14.3l.4-.3 .1-.5h1.4v1.7h-16.9a2.4 2.4 0 0 0-2.4 2.2l-.7 9.7h-16.1v-13.6h4.3a2.41 2.41 0 0 0 2.4-2.4v-10.4a3.2 3.2 0 0 1 .9-2.3z" fill="none" stroke="#2b4368" stroke-width=".2"/>
<path d="M124.1 171.7l.3 .2a13.4 13.4 0 0 0 4.3 1.8l3.4 .4 2.4-.3a8.6 8.6 0 0 0 3.4-.6l3.3-1.6 3-2.6 1.2-1.4 1.3-2.1 .6-1.2 1-4 .1-3-.4-3.2-1.1-4.9 .8 .2 3.2 1.2 1.6 .4a10.7 10.7 0 0 0 3.7 1l.4 .1a10.8 10.8 0 0 0 4 .6v8l-4.3-.4a22.5 22.5 0 0 1-6.6 14.5l-3.2 2.8-2.3 1.5 .7 .3a15.4 15.4 0 0 1 8 3.6l7.7 3.6v8.5l-4.2-1.6-8.1-3.8a7.3 7.3 0 0 0-5.6-2.5l-4-2a12.5 12.5 0 0 0-3.5-2l-2.8-1.8a17.4 17.4 0 0 1-8.3-9.7z" fill-rule="evenodd" fill="#eef5f6"/>
<path d="M124.1 171.7l.3 .2a13.4 13.4 0 0 0 4.3 1.8l3.4 .4 2.4-.3a8.6 8.6 0 0 0 3.4-.6l3.3-1.6 3-2.6 1.2-1.4 1.3-2.1 .6-1.2 1-4 .1-3-.4-3.2-1.1-4.9 .8 .2 3.2 1.2 1.6 .4a10.7 10.7 0 0 0 3.7 1l.4 .1a10.8 10.8 0 0 0 4 .6v8l-4.3-.4a22.5 22.5 0 0 1-6.6 14.5l-3.2 2.8-2.3 1.5 .7 .3a15.4 15.4 0 0 1 8 3.6l7.7 3.6v8.5l-4.2-1.6-8.1-3.8a7.3 7.3 0 0 0-5.6-2.5l-4-2a12.5 12.5 0 0 0-3.5-2l-2.8-1.8a17.4 17.4 0 0 1-8.3-9.7z" fill="none" stroke="#2b4368" stroke-width=".2"/>
<path d="M175.4 171.8a18.4 18.4 0 0 1 4.7-3.7h3v7.5a11.4 11.4 0 0 0-4.5 6.9l-.4 .7a8.3 8.3 0 0 1-1.6 3.4l-1.8 4.4a49.2 49.2 0 0 1-13.6 15.7 11.4 11.4 0 0 0-3.4 2.4 17.6 17.6 0 0 1-6.9 3.3l-.7 .3a16.5 16.5 0 0 1-5.3 2.3v-8.6l1.8-.9 2.6-1a9.4 9.4 0 0 0 4.5-2.6l1.8-1.2a28.4 28.4 0 0 0 7.6-6.9l4.3-6.2 1.3-3.1 1.5-2.8 .5-1.6a21 21 0 0 1 4.6-8.3z" fill-rule="evenodd" fill="#eef5f6"/>
<path d="M175.4 171.8a18.4 18.4 0 0 1 4.7-3.7h3v7.5a11.4 11.4 0 0 0-4.5 6.9l-.4 .7a8.3 8.3 0 0 1-1.6 3.4l-1.8 4.4a49.2 49.2 0 0 1-13.6 15.7 11.4 11.4 0 0 0-3.4 2.4 17.6 17.6 0 0 1-6.9 3.3l-.7 .3a16.5 16.5 0 0 1-5.3 2.3v-8.6l1.8-.9 2.6-1a9.4 9.4 0 0 0 4.5-2.6l1.8-1.2a28.4 28.4 0 0 0 7.6-6.9l4.3-6.2 1.3-3.1 1.5-2.8 .5-1.6a21 21 0 0 1 4.6-8.3z" fill="none" stroke="#2b4368" stroke-width=".2"/>
<path d="M112 214.8l4-.1 3.7-1.5-.6 2.1-.1 1 .1 .6a9 9 0 0 0 5.3 8.4l4.4 1.8a10.5 10.5 0 0 0 9.6-2.4l5.6-4.8 4.7-3.1 1.6-.8v9.3l-2 1.3a35.9 35.9 0 0 1-8.6 6.8l-1.3 .8-4.8 1.2h-4.3l-2.9-.6-5.6-2.3a18 18 0 0 1-8.8-9.6z" fill-rule="evenodd" fill="#eef5f6"/>
<path d="M112 214.8l4-.1 3.7-1.5-.6 2.1-.1 1 .1 .6a9 9 0 0 0 5.3 8.4l4.4 1.8a10.5 10.5 0 0 0 9.6-2.4l5.6-4.8 4.7-3.1 1.6-.8v9.3l-2 1.3a35.9 35.9 0 0 1-8.6 6.8l-1.3 .8-4.8 1.2h-4.3l-2.9-.6-5.6-2.3a18 18 0 0 1-8.8-9.6z" fill="none" stroke="#2b4368" stroke-width=".2"/>
<path d="M176.9 149.2h9l1.1 2.1 2.6 6.3 2.3 7.8 .5 3.3a15.4 15.4 0 0 1 .8 5l.5 5.5v5.2l-.4 3.1h-8.1l.5-3.3v-5.2l-.5-4.4a9.4 9.4 0 0 0-.7-4.2l-.4-3.1a58.9 58.9 0 0 0-4.4-12.8l-.1-.3a11.6 11.6 0 0 1-1.8-3.6z" fill-rule="evenodd" fill="#eef5f6"/>
<path d="M176.9 149.2h9l1.1 2.1 2.6 6.3 2.3 7.8 .5 3.3a15.4 15.4 0 0 1 .8 5l.5 5.5v5.2l-.4 3.1h-8.1l.5-3.3v-5.2l-.5-4.4a9.4 9.4 0 0 0-.7-4.2l-.4-3.1a58.9 58.9 0 0 0-4.4-12.8l-.1-.3a11.6 11.6 0 0 1-1.8-3.6z" fill="none" stroke="#2b4368" stroke-width=".2"/>
<path d="M23.2 155.8h9l2 2.3 2.4 1.6 1.2 .6 2.6 .7 3.1 .1 4-.6a5.4 5.4 0 0 1 2.5-.5l1.7-.7 1.1-.2 2-.6a16.1 16.1 0 0 1-1.8 9.8l-.2 .9a9.4 9.4 0 0 0-.9 3.8l-.5 1.6-.2 2h-8a15.8 15.8 0 0 1 .9-5.7l.3-1.9-1.1 .1a19.3 19.3 0 0 1-7.1-.9 15.8 15.8 0 0 1-5.7-2.9l-2.3-1.9-2.5-2.9-1.4-2.3z" fill-rule="evenodd" fill="#eef5f6"/>
<path d="M23.2 155.8h9l2 2.3 2.4 1.6 1.2 .6 2.6 .7 3.1 .1 4-.6a5.4 5.4 0 0 1 2.5-.5l1.7-.7 1.1-.2 2-.6a16.1 16.1 0 0 1-1.8 9.8l-.2 .9a9.4 9.4 0 0 0-.9 3.8l-.5 1.6-.2 2h-8a15.8 15.8 0 0 1 .9-5.7l.3-1.9-1.1 .1a19.3 19.3 0 0 1-7.1-.9 15.8 15.8 0 0 1-5.7-2.9l-2.3-1.9-2.5-2.9-1.4-2.3z" fill="none" stroke="#2b4368" stroke-width=".2"/>
<path d="M25.6 168.7h8.6l1.1 4.2 .7 4.4 .3 2.8v6.9l-.7 5.7-.2 1a39.6 39.6 0 0 1-2.5 9.3l-.6 2.6-.5 1.4h-8.6l1.4-3.7 .6-2.5a40.6 40.6 0 0 0 2.4-9l.7-5.3v-5.7l-.3-2.6-.6-4-1.1-4.2z" fill-rule="evenodd" fill="#eef5f6"/>
<path d="M25.6 168.7h8.6l1.1 4.2 .7 4.4 .3 2.8v6.9l-.7 5.7-.2 1a39.6 39.6 0 0 1-2.5 9.3l-.6 2.6-.5 1.4h-8.6l1.4-3.7 .6-2.5a40.6 40.6 0 0 0 2.4-9l.7-5.3v-5.7l-.3-2.6-.6-4-1.1-4.2z" fill="none" stroke="#2b4368" stroke-width=".2"/>
<path d="M37.2 177.7h8.3l.9 3.7 .1 .9a14.9 14.9 0 0 1 .7 5.2l.2 1.1v7.9l-.7 6-.4 1.6-.5 2.8-1.9 6.1-.7 3h-8.5l.9-2.6 .6-2.5a40.2 40.2 0 0 0 2.4-9.2l.2-.8 .6-5.2v-6.2l-.2-2.8-.7-4.2z" fill-rule="evenodd" fill="#eef5f6"/>
<path d="M37.2 177.7h8.3l.9 3.7 .1 .9a14.9 14.9 0 0 1 .7 5.2l.2 1.1v7.9l-.7 6-.4 1.6-.5 2.8-1.9 6.1-.7 3h-8.5l.9-2.6 .6-2.5a40.2 40.2 0 0 0 2.4-9.2l.2-.8 .6-5.2v-6.2l-.2-2.8-.7-4.2z" fill="none" stroke="#2b4368" stroke-width=".2"/>
<path d="M151.4 222.5a24 24 0 0 0 8.4-3.3l2.7-.8 3.9-2.2 1.8-1.2 1.4-1.2 1.4-.7 4.9-4a58.3 58.3 0 0 0 11.1-14.7l.3-.9 .7-1.3a5.8 5.8 0 0 1 1.5-2.8l.2-.8v9.2a60.9 60.9 0 0 1-7.8 10.9 59 59 0 0 1-8.7 7.7l-1.6 .9-.9 .8-2.2 1.5-4.6 2.5a19.4 19.4 0 0 0-6.4 2.7l-2 .8-4.1 1z" fill-rule="evenodd" fill="#eef5f6"/>
<path d="M151.4 222.5a24 24 0 0 0 8.4-3.3l2.7-.8 3.9-2.2 1.8-1.2 1.4-1.2 1.4-.7 4.9-4a58.3 58.3 0 0 0 11.1-14.7l.3-.9 .7-1.3a5.8 5.8 0 0 1 1.5-2.8l.2-.8v9.2a60.9 60.9 0 0 1-7.8 10.9 59 59 0 0 1-8.7 7.7l-1.6 .9-.9 .8-2.2 1.5-4.6 2.5a19.4 19.4 0 0 0-6.4 2.7l-2 .8-4.1 1z" fill="none" stroke="#2b4368" stroke-width=".2"/>
<text font-size="3.6" fill="#2b4368" x="20" y="20">ไม้ อั ด 18 มม. 1220 × 2440 · 2 แผ่ น</text>
<g font-size="3.2" fill="#1e2733">
<text x="285" y="262.5">ผั งวางชิ้ นบนแผ่ นไม้ อัม้ อัด (NESTING)</text>
<text x="287.2" y="262.5">ผั</text>
<text x="295.9" y="262.5">ชิ้</text>
<text x="306.2" y="262.5">ผ่</text>
</g>
<g font-size="2.8" fill="#2b4368">
<text x="235" y="44">หมายเหตุ</text>
<text x="285" y="257">CHAW CHER · FI-01 Sofa L1600 — โซฟาโค้ ง 1600 มม.</text>
</g>
<g font-size="2.4" fill="#2b4368">
<text x="22" y="38">แผ่ นที่</text>
<text x="25.2" y="38">ผ่</text>
<text x="28.9" y="38">1</text>
<text x="22" y="146">แผ่ นที่</text>
<text x="25.2" y="146">ผ่</text>
<text x="28.9" y="146">2</text>
</g>
<g font-size="2.3" fill="#958c7b">
<text x="20" y="24">ตรงกั บไฟล์ fi-01-sofa-1600-cnc-18mm.dxf · ระยะห่ าห่ งชิ้ น 14 มม. · ขอบ 15 มม.</text>
<text x="73.5" y="24">ชิ้</text>
</g>
<g font-size="2.3" fill="#1e2733">
<text x="285" y="273.6">6 / 7</text>
<text x="327" y="273.6">1:12.5</text>
<text x="369" y="273.6">มม. (mm)</text>
<text x="285" y="282.1">2026-11-12</text>
<text x="327" y="282.1">A · แบบโค้ งตามลู กค้ า (12/11/2026)</text>
<text x="343.1" y="282.1">ลู</text>
<text x="369" y="282.1">ไม้ อัม้ อัด 18 มม. CNC</text>
</g>
<g font-size="2.1" fill="#1e2733">
<text x="235" y="48.5">วางตามรู ปทรงจริ ง: ซี่ โซี่ครงกลั บหั วสลั บกั นเป็ นคู่</text>
<text x="235" y="52">แผ่ นที่</text>
<text x="237.5" y="52">ผ่</text>
<text x="240.7" y="52">2 ยั งว่ าว่ งครึ่ งแผ่ น → ผลิ ตหลายตั วพร้ อมกั นใช้ ไช้ฟล์ x15 (ประหยั ดกว่ าว่ )</text>
<text x="242.5" y="48.5">รู</text>
<text x="243.7" y="52">ยั</text>
<text x="249.4" y="48.5">ริ</text>
<text x="250.1" y="52">รึ่</text>
<text x="253.8" y="52">ผ่</text>
<text x="261.8" y="48.5">หั</text>
<text x="270.8" y="48.5">ป็</text>
<text x="271.6" y="52">ร้</text>
<text x="274" y="48.5">· ชิ้ นเล็ กแทรกช่ องว่ าว่ ง</text>
<text x="276.2" y="48.5">ชิ้</text>
<text x="286.5" y="48.5">ช่</text>
<text x="292.2" y="52">ยั</text>
<text x="235" y="55.5">โรงงานจั ดผั งใหม่ ใม่ น CAM ได้ ใช้ ไช้ฟล์ fi-01-sofa-1600-parts-1to1.dxf</text>
<text x="235" y="59">ชิ้ นเล็ ก (LP SP PL) วางในช่ องว่ าว่ งของซี่ โซี่ครงได้ เพื่ อลดเศษ</text>
<text x="236.2" y="59">ชิ้</text>
<text x="242.2" y="55.5">จั</text>
<text x="244.8" y="55.5">ผั</text>
<text x="257.1" y="59">ช่</text>
<text x="275.7" y="59">พื่</text>
<text x="235" y="62.5">ลายเสี้ ยนไม้ :ม้ ไม่ บัม่ งคั บ ยกเว้ นคาน B ให้ เห้สี้ ยนตามความยาว</text>
<text x="240.1" y="62.5">สี้</text>
<text x="248.9" y="62.5">บั</text>
<text x="257.2" y="62.5">ว้</text>
<text x="268" y="62.5">สี้</text>
</g>
<g font-size="2" fill="#2b4368">
<text x="136.6" y="51.8">SP-4</text>
<text x="37.4" y="56.3">R07</text>
<text x="80.8" y="57.8">BM</text>
<text x="128.5" y="56.8">LPL-6</text>
<text x="94.6" y="63.9">AT1</text>
<text x="168.4" y="67.8">R05</text>
<text x="23.9" y="77.5">PL3-4-1</text>
<text x="33.7" y="77.5">PL3-4-2</text>
<text x="44.8" y="75.9">PL1-2-2</text>
<text x="64.2" y="73.5">R02</text>
<text x="99.9" y="75.5">LPL-4</text>
<text x="130.2" y="72.9">RP</text>
<text x="79.5" y="78.5">SB3</text>
<text x="90.9" y="81.3">LPL-2</text>
<text x="113" y="78.3">R03</text>
<text x="194.8" y="78.2">R03-D</text>
<text x="83.4" y="89.2">SP-1</text>
<text x="135.9" y="87.2">BT4</text>
<text x="99.9" y="92.7">LPL-5</text>
<text x="128.2" y="90.5">SP-3</text>
<text x="33.3" y="99.6">PL1-2-1</text>
<text x="75.3" y="98.4">BT1</text>
<text x="91.5" y="98.6">LPL-3</text>
<text x="67.4" y="111.3">R02-D</text>
<text x="181.6" y="111.7">SF2</text>
<text x="166" y="114.6">R01</text>
<text x="111.4" y="121.3">R06</text>
<text x="30.8" y="129.8">BT3</text>
<text x="68" y="130.8">LPL-1</text>
<text x="80.6" y="130.2">SP-2</text>
<text x="41" y="166.6">SF3</text>
<text x="144.1" y="172.9">BR4</text>
<text x="186.4" y="168.9">BR3</text>
<text x="61" y="183.3">R04</text>
<text x="90.7" y="183.3">R04-D</text>
<text x="110.2" y="181.8">BR1</text>
<text x="30.3" y="188.5">SB2</text>
<text x="41.4" y="197.5">BR2</text>
<text x="167.7" y="192.5">SB1</text>
<text x="178.5" y="208">BT2</text>
<text x="58.3" y="222.7">R05-D</text>
<text x="91.7" y="224">R01-D</text>
<text x="143" y="224.9">SF1</text>
</g>
<g font-size="1.8" fill="#958c7b">
<text x="285" y="285.5">ผู้ ออกแบบ: CHAW CHER · ผู้ อนุ มันุ ติมั ติ: ____________ (Bay) · ผู้ ผลิ ต: ____________</text>
<text x="286.2" y="285.5">ผู้</text>
<text x="306.3" y="285.5">ผู้</text>
<text x="328.4" y="285.5">ผู้</text>
</g>
<g font-size="1.7" fill="#958c7b">
<text x="285" y="270">แผ่ นที่</text>
<text x="287.1" y="270">ผ่</text>
<text x="289.6" y="270">/ SHEET</text>
<text x="327" y="270">มาตราส่ วน / SCALE</text>
<text x="332.3" y="270">ส่</text>
<text x="369" y="270">หน่ วย / UNIT</text>
<text x="371" y="270">น่</text>
<text x="285" y="278.5">วั นที่</text>
<text x="285.9" y="278.5">วั</text>
<text x="288.3" y="278.5">/ DATE</text>
<text x="327" y="278.5">แก้ ไข / REV</text>
<text x="369" y="278.5">โครง / FRAME</text>
</g>
</svg>
